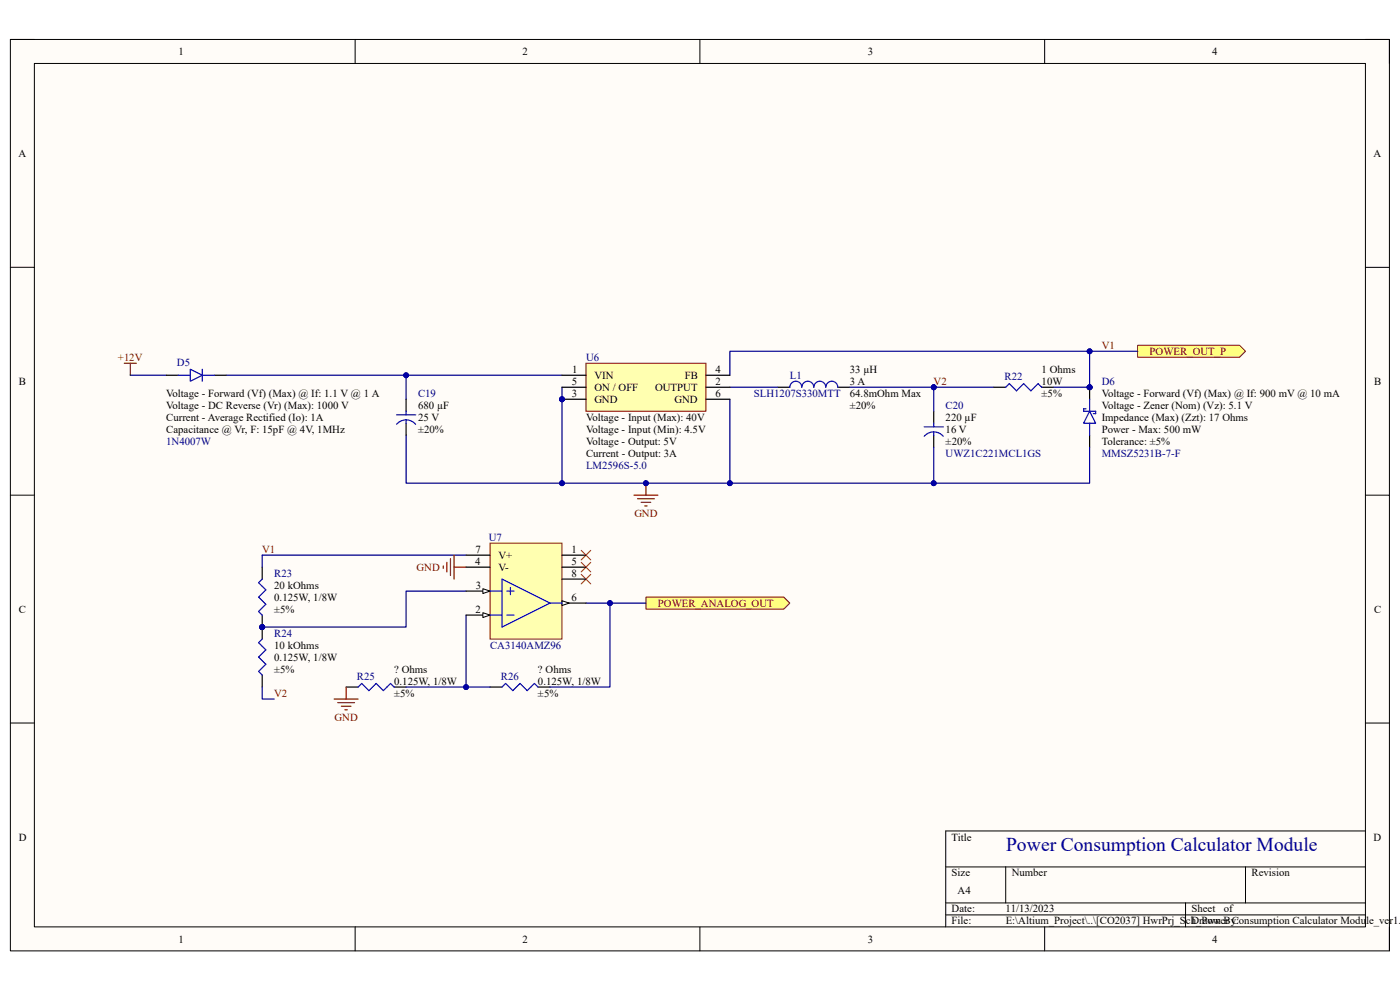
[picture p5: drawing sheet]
<svg xmlns="http://www.w3.org/2000/svg" width="297mm" height="210mm" viewBox="0 0 297 210" stroke-linecap="round" stroke-linejoin="round" font-family="sans-serif">
<path d="M2.2 8.4h292.6v193.3h-292.6z" fill-rule="evenodd" fill="#fffcf8"/>
<path d="M2.2 8.4h292.6v193.3h-292.6z" fill="none" stroke="#000" stroke-width=".21"/>
<path d="M7.3 13.5h282.4v183.1h-282.4z" fill-rule="evenodd" fill="#fffcf8"/>
<g fill="none" stroke="#000" stroke-width=".21">
<path d="M2.2 8.4h5.1M7.3 13.5h282.4v183.1h-282.4zM75.3 8.4v5.1M148.5 8.4v5.1M221.6 8.4v5.1M289.7 8.4h5.1v5.1M2.2 56.7h5.1M289.7 56.7h5.1M2.2 105h5.1M289.7 105.1h5.1M2.2 153.4h5.1M289.7 153.4h5.1"/>
<path d="M289.7 176.3h-89.1v20.3M75.3 196.6v5.1M148.5 196.6v5.1M200.6 183.9h89.1M200.6 191.5h89.1M200.6 194.1h89.1M213.4 183.9v7.6M221.6 196.6v5.1M251.5 191.5v5.1M264.2 183.9v7.6M294.8 196.6v5.1"/>
</g>
<path d="M198.1 87.2v2.6M198.1 92.3v2.6" fill="none" stroke="#000" stroke-width=".25"/>
<path d="M196.1 90.6h4M196.1 92.6a2.63 2.63 0 0 1 4 0M198.1 89.8v.8M198.1 91.6v.7" fill="none" stroke="#00f" stroke-width=".25"/>
<circle cx="231.2" cy="82.2" r=".51" fill="#000080"/>
<circle cx="231.2" cy="82.2" r=".51" fill="none" stroke="#000080" stroke-width=".21"/>
<path d="M231.2 82.1v2.6" fill="none" stroke="#000" stroke-width=".25"/>
<circle cx="231.2" cy="82.2" r=".51" fill="#000080"/>
<circle cx="231.2" cy="82.2" r=".51" fill="none" stroke="#000080" stroke-width=".21"/>
<path d="M165 82.1h2.6M177.7 82.1h2.6M210.8 82.1h2.6M221 82.1h2.5M231.2 92.3v2.6" fill="none" stroke="#000" stroke-width=".25"/>
<path d="M167.6 82.1a1.27 1.27 0 0 1 1.2-1.2 1.27 1.27 0 0 1 1.3 1.2 1.27 1.27 0 0 1 1.3-1.2 1.27 1.27 0 0 1 1.3 1.2 1.27 1.27 0 0 1 1.2-1.2 1.27 1.27 0 0 1 1.3 1.2 1.27 1.27 0 0 1 1.3-1.2 1.27 1.27 0 0 1 1.2 1.2M213.4 82.1l.7-.7 1.5 1.5 1.6-1.5 1.5 1.5 1.5-1.5 .8 .7M230.4 86.7h-.5v.5h2.5v.5h-.5M231.2 87.2l1.2 2.6h-2.5zM231.2 84.7v2.5M231.2 89.8v2.5" fill="none" stroke="#00f" stroke-width=".25"/>
<path d="M26.4 77.1h2.5M27.6 77.1v2.5" fill="none" stroke="#800000" stroke-width=".25"/>
<path d="M241.3 73.2h21.7l1.2 1.3-1.2 1.3h-21.7z" fill-rule="evenodd" fill="#ffff80"/>
<path d="M241.3 73.2h21.7l1.2 1.3-1.2 1.3h-21.7z" fill="none" stroke="#800000" stroke-width=".21"/>
<circle cx="198.1" cy="82.2" r=".51" fill="#000080"/>
<circle cx="198.1" cy="82.2" r=".51" fill="none" stroke="#000080" stroke-width=".21"/>
<circle cx="55.6" cy="133" r=".51" fill="#000080"/>
<circle cx="55.6" cy="133" r=".51" fill="none" stroke="#000080" stroke-width=".21"/>
<path d="M55.6 120.3v2.6M55.6 130.5v2.5" fill="none" stroke="#000" stroke-width=".25"/>
<circle cx="55.6" cy="133" r=".51" fill="#000080"/>
<circle cx="55.6" cy="133" r=".51" fill="none" stroke="#000080" stroke-width=".21"/>
<path d="M55.6 122.9l-.7 .7 1.5 1.5-1.5 1.6 1.5 1.5-1.5 1.5 .7 .8" fill="none" stroke="#00f" stroke-width=".25"/>
<circle cx="55.6" cy="133" r=".51" fill="#000080"/>
<circle cx="55.6" cy="133" r=".51" fill="none" stroke="#000080" stroke-width=".21"/>
<path d="M55.6 133v2.6" fill="none" stroke="#000" stroke-width=".25"/>
<circle cx="55.6" cy="133" r=".51" fill="#000080"/>
<circle cx="55.6" cy="133" r=".51" fill="none" stroke="#000080" stroke-width=".21"/>
<path d="M55.6 143.2v2.5M73.4 145.7h2.6M83.6 145.7h2.6M104 145.7h2.5M114.1 145.7h2.6" fill="none" stroke="#000" stroke-width=".25"/>
<path d="M55.6 135.6l-.7 .7 1.5 1.6-1.5 1.5 1.5 1.5-1.5 1.5 .7 .8M76 145.7l.7-.7 1.6 1.5 1.5-1.5 1.5 1.5 1.5-1.5 .8 .7M106.5 145.7l.8-.7 1.5 1.5 1.5-1.5 1.5 1.5 1.6-1.5 .7 .7" fill="none" stroke="#00f" stroke-width=".25"/>
<path d="M70.9 148.3h5.1M71.7 149.1h3.5M72.4 149.8h2.1M73.2 150.6h.5M73.4 145.7v2.6" fill="none" stroke="#800000" stroke-width=".25"/>
<path d="M154.8 82.1h10.2M180.3 82.1h17.8v5.1" fill="none" stroke="#000080" stroke-width=".25"/>
<circle cx="198.1" cy="82.2" r=".51" fill="#000080"/>
<circle cx="198.1" cy="82.2" r=".51" fill="none" stroke="#000080" stroke-width=".21"/>
<path d="M198.1 82.1h12.7" fill="none" stroke="#000080" stroke-width=".25"/>
<circle cx="198.1" cy="82.2" r=".51" fill="#000080"/>
<circle cx="198.1" cy="82.2" r=".51" fill="none" stroke="#000080" stroke-width=".21"/>
<path d="M223.5 82.1h7.7" fill="none" stroke="#000080" stroke-width=".25"/>
<circle cx="231.2" cy="82.2" r=".51" fill="#000080"/>
<circle cx="231.2" cy="82.2" r=".51" fill="none" stroke="#000080" stroke-width=".21"/>
<path d="M154.8 79.6v-5.1h76.4v7.6" fill="none" stroke="#000080" stroke-width=".25"/>
<circle cx="231.2" cy="82.2" r=".51" fill="#000080"/>
<circle cx="231.2" cy="82.2" r=".51" fill="none" stroke="#000080" stroke-width=".21"/>
<circle cx="231.2" cy="74.5" r=".51" fill="#000080"/>
<circle cx="231.2" cy="74.5" r=".51" fill="none" stroke="#000080" stroke-width=".21"/>
<path d="M119.2 79.6h-33v5.1" fill="none" stroke="#000080" stroke-width=".25"/>
<circle cx="86.2" cy="79.6" r=".51" fill="#000080"/>
<circle cx="86.2" cy="79.6" r=".51" fill="none" stroke="#000080" stroke-width=".21"/>
<path d="M27.6 79.6h7.7M48 79.6h38.2" fill="none" stroke="#000080" stroke-width=".25"/>
<circle cx="86.2" cy="79.6" r=".51" fill="#000080"/>
<circle cx="86.2" cy="79.6" r=".51" fill="none" stroke="#000080" stroke-width=".21"/>
<path d="M119.2 82.1v20.4" fill="none" stroke="#000080" stroke-width=".25"/>
<circle cx="119.2" cy="84.7" r=".51" fill="#000080"/>
<circle cx="119.2" cy="84.7" r=".51" fill="none" stroke="#000080" stroke-width=".21"/>
<circle cx="119.2" cy="102.5" r=".51" fill="#000080"/>
<circle cx="119.2" cy="102.5" r=".51" fill="none" stroke="#000080" stroke-width=".21"/>
<path d="M198.1 94.9v7.6" fill="none" stroke="#000080" stroke-width=".25"/>
<circle cx="198.1" cy="102.5" r=".51" fill="#000080"/>
<circle cx="198.1" cy="102.5" r=".51" fill="none" stroke="#000080" stroke-width=".21"/>
<path d="M154.8 84.7v17.8" fill="none" stroke="#000080" stroke-width=".25"/>
<circle cx="154.8" cy="102.5" r=".51" fill="#000080"/>
<circle cx="154.8" cy="102.5" r=".51" fill="none" stroke="#000080" stroke-width=".21"/>
<path d="M231.2 74.5h10.1" fill="none" stroke="#000080" stroke-width=".25"/>
<circle cx="231.2" cy="74.5" r=".51" fill="#000080"/>
<circle cx="231.2" cy="74.5" r=".51" fill="none" stroke="#000080" stroke-width=".21"/>
<path d="M55.6 117.8h43.3M98.9 125.4h-12.7v7.6h-30.6" fill="none" stroke="#000080" stroke-width=".25"/>
<circle cx="55.6" cy="133" r=".51" fill="#000080"/>
<circle cx="55.6" cy="133" r=".51" fill="none" stroke="#000080" stroke-width=".21"/>
<path d="M124.3 127.9h5.1v17.8h-12.7" fill="none" stroke="#000080" stroke-width=".25"/>
<circle cx="129.4" cy="127.9" r=".51" fill="#000080"/>
<circle cx="129.4" cy="127.9" r=".51" fill="none" stroke="#000080" stroke-width=".21"/>
<path d="M98.9 130.5v15.2h5.1" fill="none" stroke="#000080" stroke-width=".25"/>
<circle cx="98.9" cy="145.8" r=".51" fill="#000080"/>
<circle cx="98.9" cy="145.8" r=".51" fill="none" stroke="#000080" stroke-width=".21"/>
<path d="M86.2 145.7h12.7" fill="none" stroke="#000080" stroke-width=".25"/>
<circle cx="98.9" cy="145.8" r=".51" fill="#000080"/>
<circle cx="98.9" cy="145.8" r=".51" fill="none" stroke="#000080" stroke-width=".21"/>
<path d="M55.6 117.8v2.5M55.6 145.7v2.6h2.6" fill="none" stroke="#000080" stroke-width=".25"/>
<path d="M94.8 119.3v2M95.6 118.5v3.6M96.3 117.8v5.1M94 120.1v.5M96.3 120.3h2.6" fill="none" stroke="#800000" stroke-width=".25"/>
<path d="M123.3 116.7l2 2.1M123.3 119.3l2 2M125.3 116.7l-2 2.1M125.3 119.3l-2 2M123.3 121.8l2 2.1M125.3 121.8l-2 2.1" fill="none" stroke="#f00" stroke-width=".21"/>
<path d="M137 126.7h29.3l1.3 1.2-1.3 1.3h-29.3z" fill-rule="evenodd" fill="#ffff80"/>
<path d="M137 126.7h29.3l1.3 1.2-1.3 1.3h-29.3z" fill="none" stroke="#800000" stroke-width=".21"/>
<path d="M129.4 127.9h7.6" fill="none" stroke="#000080" stroke-width=".25"/>
<circle cx="129.4" cy="127.9" r=".51" fill="#000080"/>
<circle cx="129.4" cy="127.9" r=".51" fill="none" stroke="#000080" stroke-width=".21"/>
<path d="M86.2 92.3v10.2h145v-7.6" fill="none" stroke="#000080" stroke-width=".25"/>
<circle cx="198.1" cy="102.5" r=".51" fill="#000080"/>
<circle cx="198.1" cy="102.5" r=".51" fill="none" stroke="#000080" stroke-width=".21"/>
<circle cx="154.8" cy="102.5" r=".51" fill="#000080"/>
<circle cx="154.8" cy="102.5" r=".51" fill="none" stroke="#000080" stroke-width=".21"/>
<circle cx="137" cy="102.5" r=".51" fill="#000080"/>
<circle cx="137" cy="102.5" r=".51" fill="none" stroke="#000080" stroke-width=".21"/>
<circle cx="119.2" cy="102.5" r=".51" fill="#000080"/>
<circle cx="119.2" cy="102.5" r=".51" fill="none" stroke="#000080" stroke-width=".21"/>
<path d="M35.3 79.6h2.5M45.5 79.6h2.5" fill="none" stroke="#000" stroke-width=".25"/>
<path d="M37.8 79.6h2.6M40.4 78.3l2.5 1.3-2.5 1.3zM42.9 78.3v2.6M42.9 79.6h2.6" fill="none" stroke="#00f" stroke-width=".25"/>
<path d="M134.5 105h5.1M135.3 105.8h3.5M136 106.6h2.1M136.8 107.3h.5M137 102.5v2.5" fill="none" stroke="#800000" stroke-width=".25"/>
<circle cx="137" cy="102.5" r=".51" fill="#000080"/>
<circle cx="137" cy="102.5" r=".51" fill="none" stroke="#000080" stroke-width=".21"/>
<path d="M86.2 84.7v2.5M86.2 89.8v2.5" fill="none" stroke="#000" stroke-width=".25"/>
<path d="M84.1 88h4.1M84.1 90a2.64 2.64 0 0 1 4.1 0M86.2 87.2v.8M86.2 89v.8" fill="none" stroke="#00f" stroke-width=".25"/>
<path d="M104 115.2h15.2v20.4h-15.2z" fill-rule="evenodd" fill="#ffffb0"/>
<path d="M104 115.2h15.2v20.4h-15.2z" fill="none" stroke="#800000" stroke-width=".21"/>
<path d="M119.2 127.9h5.1" fill="none" stroke="#000" stroke-width=".25"/>
<path d="M119.2 127.4l1.6 .5-1.6 .5z" fill="#f8fcff"/>
<path d="M119.2 127.4l1.6 .5-1.6 .5z" fill="none" stroke="#000" stroke-width=".21"/>
<path d="M98.9 125.4h5.1" fill="none" stroke="#000" stroke-width=".25"/>
<path d="M102.4 124.9l1.6 .5-1.6 .5z" fill="#f8fcff"/>
<path d="M102.4 124.9l1.6 .5-1.6 .5z" fill="none" stroke="#000" stroke-width=".21"/>
<path d="M98.9 130.5h5.1" fill="none" stroke="#000" stroke-width=".25"/>
<path d="M102.4 130l1.6 .5-1.6 .5z" fill="#f8fcff"/>
<path d="M102.4 130l1.6 .5-1.6 .5z" fill="none" stroke="#000" stroke-width=".21"/>
<path d="M104 130.5h2.5M104 125.4h2.5M106.5 122.9l10.2 5-10.2 5.1zM107.5 130.5h1.6M107.5 125.4h1.6M108.3 124.6v1.6M116.7 127.9h2.5" fill="none" stroke="#00f" stroke-width=".25"/>
<path d="M98.9 117.8h5.1M119.2 117.8h5.1M98.9 120.3h5.1M119.2 120.3h5.1M119.2 122.9h5.1" fill="none" stroke="#000" stroke-width=".25"/>
<circle cx="119.2" cy="84.7" r=".51" fill="#000080"/>
<circle cx="119.2" cy="84.7" r=".51" fill="none" stroke="#000080" stroke-width=".21"/>
<path d="M124.3 77.1h25.5v10.1h-25.5z" fill-rule="evenodd" fill="#ffffb0"/>
<path d="M124.3 77.1h25.5v10.1h-25.5z" fill="none" stroke="#800000" stroke-width=".21"/>
<path d="M119.2 79.6h5.1M119.2 84.7h5.1M149.8 82.1h5" fill="none" stroke="#000" stroke-width=".25"/>
<circle cx="119.2" cy="84.7" r=".51" fill="#000080"/>
<circle cx="119.2" cy="84.7" r=".51" fill="none" stroke="#000080" stroke-width=".21"/>
<path d="M149.8 79.6h5M119.2 82.1h5.1M149.8 84.7h5" fill="none" stroke="#000" stroke-width=".25"/>
<text font-size="4.1" fill="#000080" x="213.4" y="180.5">Power Consumption Calculator Module</text>
<g font-size="2.3">
<text x="37.9" y="11.7">1</text>
<text x="110.9" y="11.7">2</text>
<text x="184.1" y="11.7">3</text>
<text x="257.1" y="11.7">4</text>
<text x="3.9" y="33.3">A</text>
<text x="291.4" y="33.3">A</text>
<text x="4" y="81.6">B</text>
<text x="121.3" y="81.6">5</text>
<text x="121.4" y="79.1">1</text>
<text x="126.1" y="80.3">VIN</text>
<text x="126.1" y="82.9">ON / OFF</text>
<text x="139" y="82.9">OUTPUT</text>
<text x="145.3" y="80.3">FB</text>
<text x="151.8" y="81.6">2</text>
<text x="151.8" y="79.1">4</text>
<text x="180.3" y="79.1">33 µH</text>
<text x="180.3" y="81.6">3 A</text>
<text x="221" y="81.6">10W</text>
<text x="221" y="79.1">1 Ohms</text>
<text x="291.5" y="81.6">B</text>
<text x="35.3" y="89.3">Current - Average Rectified (Io): 1A</text>
<text x="35.3" y="86.7">Voltage - DC Reverse (Vr) (Max): 1000 V</text>
<text x="35.3" y="84.2">Voltage - Forward (Vf) (Max) @ If: 1.1 V @ 1 A</text>
<text x="88.7" y="89.3">25 V</text>
<text x="88.7" y="86.7">680 µF</text>
<text x="121.3" y="84.2">3</text>
<text x="124.3" y="89.3">Voltage - Input (Max): 40V</text>
<text x="126.1" y="85.4">GND</text>
<text x="143.1" y="85.4">GND</text>
<text x="151.8" y="84.2">6</text>
<text x="180.3" y="86.7">±20%</text>
<text x="180.3" y="84.2">64.8mOhm Max</text>
<text x="200.6" y="89.3">220 µF</text>
<text x="221" y="84.2">±5%</text>
<text x="233.7" y="86.7">Voltage - Zener (Nom) (Vz): 5.1 V</text>
<text x="233.7" y="84.2">Voltage - Forward (Vf) (Max) @ If: 900 mV @ 10 mA</text>
<text x="233.7" y="89.3">Impedance (Max) (Zzt): 17 Ohms</text>
<text x="35.3" y="91.8">Capacitance @ Vr, F: 15pF @ 4V, 1MHz</text>
<text x="88.7" y="91.8">±20%</text>
<text x="124.3" y="94.4">Voltage - Output: 5V</text>
<text x="124.3" y="91.8">Voltage - Input (Min): 4.5V</text>
<text x="200.6" y="94.4">±20%</text>
<text x="200.6" y="91.8">16 V</text>
<text x="233.7" y="91.8">Power - Max: 500 mW</text>
<text x="233.7" y="94.4">Tolerance: ±5%</text>
<text x="124.3" y="96.9">Current - Output: 3A</text>
<text x="100.8" y="119.8">4</text>
<text x="100.9" y="117.3">7</text>
<text x="105.7" y="118.5">V+</text>
<text x="121.2" y="117.3">1</text>
<text x="121.2" y="119.8">5</text>
<text x="58.2" y="124.9">20 kOhms</text>
<text x="101" y="124.9">3</text>
<text x="105.7" y="121.1">V-</text>
<text x="121.2" y="122.3">8</text>
<text x="4" y="130">C</text>
<text x="58.2" y="130">±5%</text>
<text x="58.2" y="127.4">0.125W, 1/8W</text>
<text x="100.9" y="130">2</text>
<text x="121.2" y="127.4">6</text>
<text x="291.5" y="130">C</text>
<text x="58.2" y="137.6">10 kOhms</text>
<text x="58.2" y="142.7">±5%</text>
<text x="58.2" y="140.1">0.125W, 1/8W</text>
<text x="83.6" y="142.7">? Ohms</text>
<text x="114.1" y="142.7">? Ohms</text>
<text x="83.6" y="147.8">±5%</text>
<text x="83.6" y="145.2">0.125W, 1/8W</text>
<text x="114.1" y="147.8">±5%</text>
<text x="114.1" y="145.2">0.125W, 1/8W</text>
<text x="4" y="178.3">D</text>
<text x="201.9" y="178.3">Title</text>
<text x="291.4" y="178.3">D</text>
<text x="201.9" y="185.9">Size</text>
<text x="214.6" y="185.9">Number</text>
<text x="265.5" y="185.9">Revision</text>
<text x="203.2" y="189.7">A4</text>
<text x="201.9" y="193.5">Date:</text>
<text x="201.9" y="196.1">File:</text>
<text x="213.3" y="193.5">11/13/2023</text>
<text x="213.4" y="196.1">E:\Altium_Project\..\[CO2037] HwrPrj_Sch_Power Consumption Calculator Module_ver1.0</text>
<text x="252.8" y="193.5">Sheet</text>
<text x="252.8" y="196.1">Drawn By:</text>
<text x="259.6" y="193.5">of</text>
<text x="37.9" y="199.9">1</text>
<text x="110.9" y="199.9">2</text>
<text x="184.1" y="199.9">3</text>
<text x="257.1" y="199.9">4</text>
</g>
<g font-size="2.3" fill="#800000">
<text x="25" y="76.5">+12V</text>
<text x="233.7" y="74">V1</text>
<text x="243.9" y="75.3">POWER_OUT_P</text>
<text x="198.1" y="81.6">V2</text>
<text x="134.6" y="109.6">GND</text>
<text x="55.6" y="117.3">V1</text>
<text x="88.4" y="121.1">GND</text>
<text x="139.6" y="128.7">POWER_ANALOG_OUT</text>
<text x="58.2" y="147.8">V2</text>
<text x="71" y="152.9">GND</text>
</g>
<g font-size="2.3" fill="#000080">
<text x="37.5" y="77.6">D5</text>
<text x="124.3" y="76.5">U6</text>
<text x="167.6" y="80.3">L1</text>
<text x="213.1" y="80.6">R22</text>
<text x="233.7" y="81.6">D6</text>
<text x="88.7" y="84.2">C19</text>
<text x="159.9" y="84.2">SLH1207S330MTT</text>
<text x="200.6" y="86.7">C20</text>
<text x="35.3" y="94.4">1N4007W</text>
<text x="124.3" y="99.4">LM2596S-5.0</text>
<text x="200.6" y="96.9">UWZ1C221MCL1GS</text>
<text x="233.7" y="96.9">MMSZ5231B-7-F</text>
<text x="103.7" y="114.7">U7</text>
<text x="58.2" y="122.3">R23</text>
<text x="58.2" y="135">R24</text>
<text x="104" y="137.6">CA3140AMZ96</text>
<text x="75.7" y="144.2">R25</text>
<text x="106.3" y="144.2">R26</text>
</g>
</svg>
